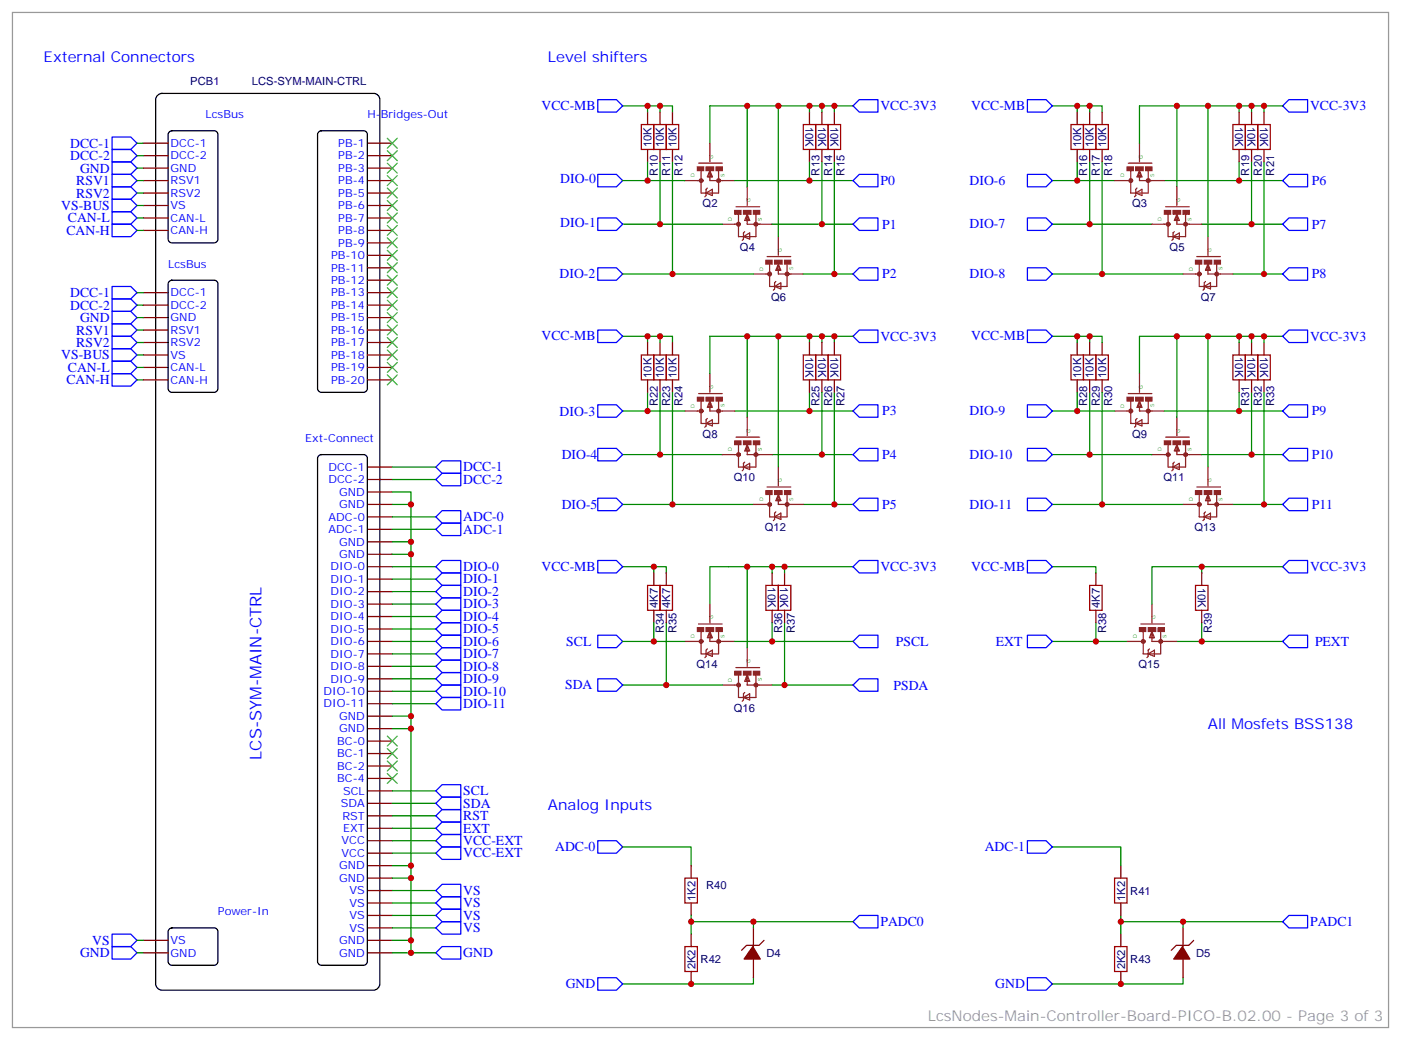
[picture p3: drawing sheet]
<svg xmlns="http://www.w3.org/2000/svg" width="397mm" height="295mm" viewBox="0 0 397 295" stroke-linecap="round" stroke-linejoin="round" font-family="sans-serif">
<g fill="none" stroke="#008700" stroke-width=".35">
<path d="M176.4 30h10.6v1.8M183.4 30v1.8M187 30h3.5v1.8M211.7 30v22.9M220.5 30v37M229.3 30v1.8M232.8 30v1.8M236.4 30v1.8M241.7 30h-40.6v10.6M298.1 30h10.6v1.8M305.2 30v1.8M308.7 30h3.5v1.8"/>
<path d="M333.4 30v22.9M342.2 30v37M351 30v1.8M354.5 30v1.8M358.1 30v1.8M363.4 30h-40.6v10.6M176.4 51.2h17.6M183.4 45.9v5.3M187 45.9v17.6M190.5 45.9v31.7M208.1 51.2h33.6M229.3 45.9v5.3"/>
<path d="M232.8 45.9v17.6M236.4 45.9v31.7M298.1 51.2h17.6M305.2 45.9v5.3M308.7 45.9v17.6M312.2 45.9v31.7M329.8 51.2h33.6M351 45.9v5.3M354.5 45.9v17.6M358.1 45.9v31.7M176.4 63.5h28.2M176.4 77.6h37"/>
<path d="M218.7 63.5h23M227.5 77.6h14.2M298.1 63.5h28.2M298.1 77.6h37M340.4 63.5h23M349.2 77.6h14.2M176.4 95.2h10.6v1.8M183.4 95.2v1.8M187 95.2h3.5v1.8M211.7 95.2v23M220.5 95.2v37.1M229.3 95.2v1.8"/>
<path d="M232.8 95.2v1.8M236.4 95.2v1.8M241.7 95.2h-40.6v10.6M298.1 95.2h10.6v1.8M305.2 95.2v1.8M308.7 95.2h3.5v1.8M333.4 95.2v23M342.2 95.2v37.1M351 95.2v1.8M354.5 95.2v1.8M358.1 95.2v1.8M363.4 95.2h-40.6v10.6"/>
<path d="M176.4 116.4h17.6M183.4 111.1v5.3M187 111.1v17.7M190.5 111.1v31.8M208.1 116.4h33.6M229.3 111.1v5.3M232.8 111.1v17.7M236.4 111.1v31.8M298.1 116.4h17.6M305.2 111.1v5.3M308.7 111.1v17.7M312.2 111.1v31.8"/>
<path d="M329.8 116.4h33.6M351 111.1v5.3M354.5 111.1v17.7M358.1 111.1v31.8M176.4 128.8h28.2M218.7 128.8h23M298.1 128.8h28.2M340.4 128.8h23M176.4 142.9h37M227.5 142.9h14.2M298.1 142.9h37M349.2 142.9h14.2"/>
<path d="M176.4 160.5h12.3v1.8M185.2 176.4v5.3M185.2 160.5v1.8M188.7 176.4v17.6M211.7 160.5v22.9M218.7 160.5v1.8M218.7 176.4v5.3M222.2 160.5v1.8M222.2 176.4v17.6M241.7 160.5h-40.6v10.6M298.1 160.5h12.3v1.8M310.4 176.4v5.3"/>
<path d="M340.4 160.5h-14.1v10.6M340.4 160.5h23M340.4 160.5v1.8M340.4 176.4v5.3M176.4 181.7h17.6M176.4 194h28.2M208.1 181.7h33.6M218.7 194h23M298.1 181.7h21.2M333.4 181.7h30"/>
</g>
<g fill="none" stroke="#00f" stroke-width=".35">
<path d="M169.3 28.2h5.3l1.8 1.8-1.8 1.8h-5.3zM241.7 30l1.7-1.8h5.3v3.6h-5.3zM291 28.2h5.3l1.8 1.8-1.8 1.8h-5.3zM365.1 28.2h5.3v3.6h-5.3l-1.7-1.8zM169.3 49.4h5.3l1.8 1.8-1.8 1.7h-5.3zM241.7 51.2l1.7-1.8h5.3v3.5h-5.3zM291 49.4h5.3l1.8 1.8-1.8 1.7h-5.3zM363.4 51.2l1.7-1.8h5.3v3.5h-5.3zM169.3 61.7h5.3l1.8 1.8-1.8 1.8h-5.3zM169.3 75.8h5.3l1.8 1.8-1.8 1.8h-5.3zM241.7 63.5l1.7-1.8h5.3v3.6h-5.3zM241.7 77.6l1.7-1.8h5.3v3.6h-5.3z"/>
<path d="M291 61.7h5.3l1.8 1.8-1.8 1.8h-5.3zM291 75.8h5.3l1.8 1.8-1.8 1.8h-5.3zM363.4 77.6l1.7-1.8h5.3v3.6h-5.3zM365.1 61.7h5.3v3.6h-5.3l-1.7-1.8zM169.3 93.5h5.3l1.8 1.7-1.8 1.8h-5.3zM243.4 93.5h5.3v3.5h-5.3l-1.7-1.8zM291 93.5h5.3l1.8 1.7-1.8 1.8h-5.3zM365.1 93.5h5.3v3.5h-5.3l-1.7-1.8zM169.3 114.7h5.3l1.8 1.7-1.8 1.8h-5.3zM241.7 116.4l1.7-1.7h5.3v3.5h-5.3zM291 114.7h5.3l1.8 1.7-1.8 1.8h-5.3zM363.4 116.4l1.7-1.7h5.3v3.5h-5.3z"/>
<path d="M169.3 127h5.3l1.8 1.8-1.8 1.7h-5.3zM241.7 128.8l1.7-1.8h5.3v3.5h-5.3zM291 127h5.3l1.8 1.8-1.8 1.7h-5.3zM365.1 127h5.3v3.5h-5.3l-1.7-1.7zM169.3 141.1h5.3l1.8 1.8-1.8 1.7h-5.3zM169.3 158.7h5.3l1.8 1.8-1.8 1.8h-5.3zM241.7 142.9l1.7-1.8h5.3v3.5h-5.3zM243.4 158.7h5.3v3.6h-5.3l-1.7-1.8zM291 141.1h5.3l1.8 1.8-1.8 1.7h-5.3zM291 158.7h5.3l1.8 1.8-1.8 1.8h-5.3zM365.1 158.7h5.3v3.6h-5.3l-1.7-1.8zM365.1 141.1h5.3v3.5h-5.3l-1.7-1.7z"/>
<path d="M169.3 179.9h5.3l1.8 1.8-1.8 1.7h-5.3zM243.4 179.9h5.3v3.5h-5.3l-1.7-1.7zM291 179.9h5.3l1.8 1.8-1.8 1.7h-5.3zM365.1 179.9h5.3v3.5h-5.3l-1.7-1.7zM169.3 192.3h5.3l1.8 1.7-1.8 1.8h-5.3zM241.7 194l1.7-1.7h5.3v3.5h-5.3zM123.5 238.1l1.7-1.7h5.3v3.5h-5.3zM123.5 241.7l1.7-1.8h5.3v3.5h-5.3z"/>
</g>
<g fill="none" stroke="#a10000" stroke-width=".35">
<path d="M181.7 35.3h3.5v7h-3.5zM185.2 35.3h3.5v7h-3.5zM188.7 35.3h3.6v7h-3.6zM227.5 35.3h3.6v7h-3.6zM231.1 35.3h3.5v7h-3.5zM234.6 35.3h3.5v7h-3.5zM303.4 35.3h3.5v7h-3.5zM306.9 35.3h3.5v7h-3.5zM310.4 35.3h3.6v7h-3.6zM349.2 35.3h3.6v7h-3.6zM352.8 35.3h3.5v7h-3.5zM356.3 35.3h3.5v7h-3.5z"/>
<path d="M181.7 100.5h3.5v7.1h-3.5zM185.2 100.5h3.5v7.1h-3.5zM188.7 100.5h3.6v7.1h-3.6zM227.5 100.5h3.6v7.1h-3.6zM231.1 100.5h3.5v7.1h-3.5zM234.6 100.5h3.5v7.1h-3.5zM303.4 100.5h3.5v7.1h-3.5zM306.9 100.5h3.5v7.1h-3.5zM310.4 100.5h3.6v7.1h-3.6zM349.2 100.5h3.6v7.1h-3.6zM352.8 100.5h3.5v7.1h-3.5zM356.3 100.5h3.5v7.1h-3.5z"/>
<path d="M183.4 165.8h3.6v7.1h-3.6zM187 165.8h3.5v7.1h-3.5zM217 165.8h3.5v7.1h-3.5zM220.5 165.8h3.5v7.1h-3.5zM308.7 165.8h3.5v7.1h-3.5zM338.7 165.8h3.5v7.1h-3.5z"/>
</g>
<g fill="none" stroke="#870000" stroke-width=".35">
<path d="M183.4 31.8v3.5M187 31.8v3.5M190.5 31.8v3.5M229.3 31.8v3.5M232.8 31.8v3.5M236.4 31.8v3.5M305.2 31.8v3.5M308.7 31.8v3.5M312.2 31.8v3.5M351 31.8v3.5M354.5 31.8v3.5M358.1 31.8v3.5"/>
<path d="M183.4 42.3v3.6M187 42.3v3.6M190.5 42.3v3.6M229.3 42.3v3.6M232.8 42.3v3.6M236.4 42.3v3.6M305.2 42.3v3.6M308.7 42.3v3.6M312.2 42.3v3.6M351 42.3v3.6M354.5 42.3v3.6M358.1 42.3v3.6"/>
<path d="M183.4 97v3.5M187 97v3.5M190.5 97v3.5M229.3 97v3.5M232.8 97v3.5M236.4 97v3.5M305.2 97v3.5M308.7 97v3.5M312.2 97v3.5M351 97v3.5M354.5 97v3.5M358.1 97v3.5"/>
<path d="M183.4 107.6v3.5M187 107.6v3.5M190.5 107.6v3.5M229.3 107.6v3.5M232.8 107.6v3.5M236.4 107.6v3.5M305.2 107.6v3.5M308.7 107.6v3.5M312.2 107.6v3.5M351 107.6v3.5M354.5 107.6v3.5M358.1 107.6v3.5"/>
<path d="M185.2 162.3v3.5M185.2 172.9v3.5M188.7 162.3v3.5M188.7 172.9v3.5M218.7 162.3v3.5M218.7 172.9v3.5M222.2 162.3v3.5M222.2 172.9v3.5M310.4 162.3v3.5M310.4 172.9v3.5M340.4 162.3v3.5M340.4 172.9v3.5"/>
</g>
<g fill="none" stroke="#8c2424" stroke-width=".71">
<circle cx="198.6" cy="51.2" r=".35"/>
<circle cx="203.6" cy="51.2" r=".35"/>
<circle cx="320.3" cy="51.2" r=".35"/>
<circle cx="325.3" cy="51.2" r=".35"/>
<circle cx="209.2" cy="63.5" r=".35"/>
<circle cx="214.1" cy="63.5" r=".35"/>
<circle cx="218" cy="77.6" r=".35"/>
<circle cx="223" cy="77.6" r=".35"/>
<circle cx="330.9" cy="63.5" r=".35"/>
<circle cx="335.8" cy="63.5" r=".35"/>
<circle cx="339.7" cy="77.6" r=".35"/>
<circle cx="344.7" cy="77.6" r=".35"/>
<circle cx="198.6" cy="116.4" r=".35"/>
<circle cx="203.6" cy="116.4" r=".35"/>
<circle cx="320.3" cy="116.4" r=".35"/>
<circle cx="325.3" cy="116.4" r=".35"/>
<circle cx="209.2" cy="128.8" r=".35"/>
<circle cx="214.1" cy="128.8" r=".35"/>
<circle cx="330.9" cy="128.8" r=".35"/>
<circle cx="335.8" cy="128.8" r=".35"/>
<circle cx="218" cy="142.9" r=".35"/>
<circle cx="223" cy="142.9" r=".35"/>
<circle cx="339.7" cy="142.9" r=".35"/>
<circle cx="344.7" cy="142.9" r=".35"/>
<circle cx="198.6" cy="181.7" r=".35"/>
<circle cx="203.6" cy="181.7" r=".35"/>
<circle cx="209.2" cy="194" r=".35"/>
<circle cx="214.1" cy="194" r=".35"/>
<circle cx="323.9" cy="181.7" r=".35"/>
<circle cx="328.8" cy="181.7" r=".35"/>
</g>
<g fill="#8c2424" stroke="#8c2424" stroke-width=".35">
<path d="M328.1 177.8h1.7v1.1h-1.7z"/>
<path d="M322.8 177.8h1.8v1.1h-1.8z"/>
<path d="M325.3 177.8h2.1v1.1h-2.1z"/>
<path d="M213.4 190.1h1.8v1.1h-1.8z"/>
<path d="M208.1 190.1h1.8v1.1h-1.8z"/>
<path d="M210.6 190.1h2.1v1.1h-2.1z"/>
<path d="M202.8 177.8h1.8v1.1h-1.8z"/>
<path d="M197.6 177.8h1.7v1.1h-1.7z"/>
<path d="M200 177.8h2.1v1.1h-2.1z"/>
<path d="M213.4 59.6h1.8v1.1h-1.8z"/>
<path d="M208.1 59.6h1.8v1.1h-1.8z"/>
<path d="M210.6 59.6h2.1v1.1h-2.1z"/>
<path d="M202.8 47.3h1.8v1h-1.8z"/>
<path d="M197.6 47.3h1.7v1h-1.7z"/>
<path d="M200 47.3h2.1v1h-2.1z"/>
<path d="M222.2 73.7h1.8v1.1h-1.8z"/>
<path d="M217 73.7h1.7v1.1h-1.7z"/>
<path d="M219.4 73.7h2.1v1.1h-2.1z"/>
<path d="M344 73.7h1.7v1.1h-1.7z"/>
<path d="M338.7 73.7h1.7v1.1h-1.7z"/>
<path d="M341.1 73.7h2.2v1.1h-2.2z"/>
<path d="M324.6 47.3h1.7v1h-1.7z"/>
<path d="M319.3 47.3h1.7v1h-1.7z"/>
<path d="M321.7 47.3h2.1v1h-2.1z"/>
<path d="M335.1 59.6h1.8v1.1h-1.8z"/>
<path d="M329.8 59.6h1.8v1.1h-1.8z"/>
<path d="M332.3 59.6h2.1v1.1h-2.1z"/>
<path d="M335.1 124.9h1.8v1h-1.8z"/>
<path d="M329.8 124.9h1.8v1h-1.8z"/>
<path d="M332.3 124.9h2.1v1h-2.1z"/>
<path d="M324.6 112.5h1.7v1.1h-1.7z"/>
<path d="M319.3 112.5h1.7v1.1h-1.7z"/>
<path d="M321.7 112.5h2.1v1.1h-2.1z"/>
<path d="M202.8 112.5h1.8v1.1h-1.8z"/>
<path d="M197.6 112.5h1.7v1.1h-1.7z"/>
<path d="M200 112.5h2.1v1.1h-2.1z"/>
<path d="M213.4 124.9h1.8v1h-1.8z"/>
<path d="M208.1 124.9h1.8v1h-1.8z"/>
<path d="M210.6 124.9h2.1v1h-2.1z"/>
<path d="M222.2 139h1.8v1.1h-1.8z"/>
<path d="M217 139h1.7v1.1h-1.7z"/>
<path d="M219.4 139h2.1v1.1h-2.1z"/>
<path d="M344 139h1.7v1.1h-1.7z"/>
<path d="M338.7 139h1.7v1.1h-1.7z"/>
<path d="M341.1 139h2.2v1.1h-2.2z"/>
</g>
<g fill="none" stroke="#8c2424" stroke-width=".35">
<path d="M194 51.2h4.6M197.9 46.2h6.7M198.6 48.3v6.4h5v-6.4M200 54.7l1.8-1.1v1.8zM200.4 53.3l-.4 .3v1.8l-.3 .3M200.7 50.1l.4-1.4 .3 1.4M201.1 40.6v5.3M201.1 49.7v1.5h7M201.1 48.3l.7 1.8h-1.4zM208.5 58.6h6.7M211.7 52.9v5.3M315.7 51.2h4.6"/>
<path d="M319.6 46.2h6.7M320.3 48.3v6.4h5v-6.4M321.7 54.7l1.8-1.1v1.8zM322.1 53.3l-.4 .3v1.8l-.3 .3M322.4 50.1l.4-1.4 .3 1.4M322.8 49.7v1.5h7M322.8 48.3l.7 1.8h-1.4zM322.8 40.6v5.3M330.2 58.6h6.7M333.4 52.9v5.3M204.6 63.5h4.6M209.2 60.7v6.3h4.9v-6.3"/>
<path d="M210.6 67l1.8-1v1.7zM211 65.6l-.4 .4v1.7l-.3 .4M211.3 62.4l.4-1.4 .3 1.4M211.7 62.1v1.4h7M211.7 60.7l.7 1.7h-1.4zM213.4 77.6h4.6M217.3 72.7h6.7M218 74.8v6.3h5v-6.3M219.8 79.7l-.4 .4v1.7l-.3 .4M220.1 76.6l.4-1.5 .3 1.5M220.5 76.2v1.4h7M220.5 67v5.3"/>
<path d="M220.5 74.8l.7 1.8h-1.4zM326.3 63.5h4.6M330.9 60.7v6.3h4.9v-6.3M332.3 67l1.8-1v1.7zM332.7 65.6l-.4 .4v1.7l-.3 .4M333 62.4l.4-1.4 .3 1.4M333.4 62.1v1.4h7M333.4 60.7l.7 1.7h-1.4zM335.1 77.6h4.6M339 72.7h6.7M339.7 74.8v6.3h5v-6.3M341.5 79.7l-.4 .4v1.7l-.3 .4"/>
<path d="M341.8 76.6l.4-1.5 .3 1.5M342.2 76.2v1.4h7M342.2 74.8l.7 1.8h-1.4zM342.2 67v5.3M219.4 81.1l1.8-1v1.7zM341.1 81.1l1.8-1v1.7zM194 116.4h4.6M197.9 111.5h6.7M198.6 113.6v6.3h5v-6.3M200 119.9l1.8-1v1.7zM200.4 118.5l-.4 .4v1.7l-.3 .4M200.7 115.4l.4-1.5 .3 1.5"/>
<path d="M201.1 105.8v5.3M201.1 115v1.4h7M201.1 113.6l.7 1.8h-1.4zM211.7 118.2v5.3M315.7 116.4h4.6M319.6 111.5h6.7M320.3 113.6v6.3h5v-6.3M321.7 119.9l1.8-1v1.7zM322.1 118.5l-.4 .4v1.7l-.3 .4M322.4 115.4l.4-1.5 .3 1.5M322.8 105.8v5.3M322.8 115v1.4h7"/>
<path d="M322.8 113.6l.7 1.8h-1.4zM333.4 118.2v5.3M204.6 128.8h4.6M208.5 123.8h6.7M209.2 125.9v6.4h4.9v-6.4M210.6 132.3l1.8-1.1v1.8zM211 130.9l-.4 .3v1.8l-.3 .3M211.3 127.7l.4-1.4 .3 1.4M211.7 127.4v1.4h7M211.7 125.9l.7 1.8h-1.4zM217.3 137.9h6.7M220.5 132.3v5.3"/>
<path d="M326.3 128.8h4.6M330.2 123.8h6.7M330.9 125.9v6.4h4.9v-6.4M332.3 132.3l1.8-1.1v1.8zM332.7 130.9l-.4 .3v1.8l-.3 .3M333 127.7l.4-1.4 .3 1.4M333.4 127.4v1.4h7M333.4 125.9l.7 1.8h-1.4zM339 137.9h6.7M342.2 132.3v5.3M213.4 142.9h4.6M218 140.1v6.3h5v-6.3"/>
<path d="M219.4 146.4l1.8-1.1v1.8zM219.8 145l-.4 .3v1.8l-.3 .4M220.1 141.8l.4-1.4 .3 1.4M220.5 141.5v1.4h7M220.5 140.1l.7 1.7h-1.4zM335.1 142.9h4.6M339.7 140.1v6.3h5v-6.3M341.1 146.4l1.8-1.1v1.8zM341.5 145l-.4 .3v1.8l-.3 .4M341.8 141.8l.4-1.4 .3 1.4M342.2 141.5v1.4h7M342.2 140.1l.7 1.7h-1.4z"/>
<path d="M197.9 176.7h6.7M198.6 178.9v6.3h5v-6.3M201.1 178.9l.7 1.7h-1.4zM201.1 171.1v5.3M323.1 176.7h6.7M323.8 178.9v6.3h5v-6.3M326.3 171.1v5.3M326.3 178.9l.7 1.7h-1.4zM194 181.7h4.6M200 185.2l1.8-1.1v1.8zM200.4 183.8l-.4 .3v1.8l-.3 .4M200.7 180.6l.4-1.4 .3 1.4"/>
<path d="M201.1 180.3v1.4h7M204.6 194h4.6M208.5 189.1h6.7M209.2 191.2v6.4h4.9v-6.4M210.6 197.6l1.8-1.1v1.8zM211 196.1l-.4 .4v1.8l-.3 .3M211.3 193l.4-1.4 .3 1.4M211.7 192.6v1.4h7M211.7 183.4v5.3M211.7 191.2l.7 1.8h-1.4zM319.3 181.7h4.5M325.3 185.2l1.7-1.1v1.8z"/>
<path d="M325.6 183.8l-.3 .3v1.8l-.4 .4M326 180.6l.3-1.4 .4 1.4M326.3 180.3v1.4h7.1"/>
</g>
<path d="M44.7 27l1.2-.5h59.9a1.76 1.76 0 0 1 1.8 1.7v250.5a1.89 1.89 0 0 1-1.8 1.8h-59.9a1.89 1.89 0 0 1-1.8-1.8v-250.5z" fill="#fff" stroke="#000" stroke-width=".35"/>
<path d="M47.9 37.5l.8-.5h12l.6 .2 .4 .6v29.9l-.2 .7-.5 .3-12.3 .1-.6-.2-.4-.6-.1-29.9zM90.2 37.5l.8-.5h12l.6 .2 .4 .6 .1 72.3-.3 .6-.8 .4h-12l-.6-.2-.4-.8v-72zM47.9 79.8l.8-.4h12l.6 .2 .4 .5v30l-.2 .6-.5 .4h-12.3l-.6-.2-.4-.5-.1-30zM90.2 129.2l.8-.4h12l.6 .2 .5 .8v142.5l-.3 .7-.8 .4h-12l-.6-.2-.4-.9v-142.5zM47.9 263.3l.8-.5h12l.6 .2 .4 .9v8.4l-.2 .7-.8 .4h-12l-.6-.2-.5-.9v-8.4z" fill="none" stroke="#000" stroke-width=".35"/>
<g fill="none" stroke="#870000" stroke-width=".35">
<path d="M40.6 40.6h7M40.6 44.1h7M40.6 47.6h7M40.6 51.2h7M40.6 54.7h7M40.6 58.2h7M104.1 40.6h7M104.1 44.1h7M104.1 47.6h7M104.1 51.2h7M104.1 54.7h7M104.1 58.2h7"/>
<path d="M40.6 61.7h7M40.6 65.3h7M104.1 61.7h7M104.1 65.3h7M104.1 68.8h7M104.1 72.3h7M104.1 75.8h7M104.1 79.4h7M40.6 97h7M40.6 93.5h7M40.6 90h7M40.6 86.4h7"/>
<path d="M40.6 82.9h7M104.1 97h7M104.1 93.5h7M104.1 90h7M104.1 86.4h7M104.1 82.9h7M40.6 107.6h7M40.6 104.1h7M40.6 100.5h7M104.1 107.6h7M104.1 104.1h7M104.1 100.5h7"/>
<path d="M104.1 132.3h7M104.1 135.8h7M104.1 139.3h7M104.1 142.9h7M104.1 146.4h7M104.1 149.9h7M104.1 153.5h7M104.1 157h7M104.1 160.5h7M104.1 164h7M104.1 167.6h7M104.1 171.1h7"/>
<path d="M104.1 174.6h7M104.1 178.2h7M104.1 181.7h7M104.1 185.2h7M104.1 188.7h7M104.1 192.3h7M104.1 195.8h7M104.1 199.3h7M104.1 202.8h7M104.1 206.4h7M104.1 209.9h7M104.1 213.4h7"/>
<path d="M104.1 217h7M104.1 220.5h7M104.1 224h7M104.1 227.5h7M104.1 231.1h7M104.1 234.6h7M104.1 238.1h7M104.1 241.7h7M104.1 245.2h7M104.1 248.7h7M104.1 252.2h7M104.1 255.8h7"/>
<path d="M104.1 259.3h7M195.8 245.2v3.5M195.8 255.8v3.5M317.5 245.2v3.5M317.5 255.8v3.5M40.6 266.3h7M40.6 269.9h7M104.1 266.3h7M104.1 269.9h7M104.1 262.8h7M195.8 264.6v3.5M195.8 275.2v3.5"/>
<path d="M213.4 262.8v5.3M213.4 271.6v5.3M216.4 266.3l-1.4 1.5h-3.5l-1.4 1.4M317.5 264.6v3.5M317.5 275.2v3.5M335.1 262.8v5.3M335.1 271.6v5.3M338.1 266.3l-1.4 1.5h-3.5l-1.4 1.4"/>
</g>
<g fill="none" stroke="#00f" stroke-width=".35">
<path d="M31.7 38.8h5.3l1.8 1.8-1.8 1.7h-5.3zM31.7 42.3h5.3l1.8 1.8-1.8 1.8h-5.3zM31.7 45.9h5.3l1.8 1.7-1.8 1.8h-5.3zM31.7 49.4h5.3l1.8 1.8-1.8 1.7h-5.3zM31.7 52.9h5.3l1.8 1.8-1.8 1.7h-5.3zM31.7 56.4h5.3l1.8 1.8-1.8 1.8h-5.3zM31.7 60h5.3l1.8 1.7-1.8 1.8h-5.3zM31.7 63.5h5.3l1.8 1.8-1.8 1.7h-5.3zM31.7 81.1h5.3l1.8 1.8-1.8 1.8h-5.3zM31.7 84.7h5.3l1.8 1.7-1.8 1.8h-5.3zM31.7 88.2h5.3l1.8 1.8-1.8 1.7h-5.3zM31.7 98.8h5.3l1.8 1.7-1.8 1.8h-5.3z"/>
<path d="M31.7 95.2h5.3l1.8 1.8-1.8 1.8h-5.3zM31.7 91.7h5.3l1.8 1.8-1.8 1.7h-5.3zM31.7 105.8h5.3l1.8 1.8-1.8 1.8h-5.3zM31.7 102.3h5.3l1.8 1.8-1.8 1.7h-5.3zM123.5 135.8l1.7-1.7h5.3v3.5h-5.3zM123.5 132.3l1.7-1.8h5.3v3.6h-5.3zM123.5 149.9l1.7-1.7h5.3v3.5h-5.3zM123.5 146.4l1.7-1.8h5.3v3.6h-5.3zM123.5 178.2l1.7-1.8h5.3v3.5h-5.3zM123.5 174.6l1.7-1.7h5.3v3.5h-5.3zM123.5 171.1l1.7-1.8h5.3v3.6h-5.3zM123.5 167.6l1.7-1.8h5.3v3.5h-5.3z"/>
<path d="M123.5 164l1.7-1.7h5.3v3.5h-5.3zM123.5 160.5l1.7-1.8h5.3v3.6h-5.3zM123.5 199.3l1.7-1.7h5.3v3.5h-5.3zM123.5 195.8l1.7-1.8h5.3v3.6h-5.3zM123.5 192.3l1.7-1.8h5.3v3.5h-5.3zM123.5 181.7l1.7-1.8h5.3v3.5h-5.3zM125.2 187h5.3v3.5h-5.3l-1.7-1.8zM125.2 183.4h5.3v3.6h-5.3l-1.7-1.8zM123.5 234.6l1.7-1.8h5.3v3.6h-5.3zM123.5 231.1l1.7-1.8h5.3v3.5h-5.3zM123.5 227.5l1.7-1.7h5.3v3.5h-5.3zM125.2 222.2h5.3v3.6h-5.3l-1.7-1.8z"/>
<path d="M169.3 238.1h5.3l1.8 1.8-1.8 1.8h-5.3zM291 238.1h5.3l1.8 1.8-1.8 1.8h-5.3zM125.2 257.5h5.3v3.6h-5.3l-1.7-1.8zM125.2 254h5.3v3.5h-5.3l-1.7-1.7zM125.2 250.5h5.3v3.5h-5.3l-1.7-1.8zM365.1 259.3h5.3v3.5h-5.3l-1.7-1.7zM31.7 268.1h5.3l1.8 1.8-1.8 1.7h-5.3zM31.7 264.6h5.3l1.8 1.7-1.8 1.8h-5.3zM123.5 269.9l1.7-1.8h5.3v3.5h-5.3zM123.5 262.8l1.7-1.7h5.3v3.5h-5.3zM169.3 276.9h5.3l1.8 1.8-1.8 1.8h-5.3zM241.7 261.1l1.7-1.8h5.3v3.5h-5.3z"/>
<path d="M291 276.9h5.3l1.8 1.8-1.8 1.8h-5.3z"/>
</g>
<g fill="none" stroke="#008700" stroke-width=".35">
<path d="M38.8 58.2h1.8M38.8 54.7h1.8M38.8 51.2h1.8M38.8 47.6h1.8M38.8 44.1h1.8M38.8 40.6h1.8M38.8 65.3h1.8M38.8 61.7h1.8M38.8 97h1.8M38.8 90h1.8M38.8 86.4h1.8M38.8 82.9h1.8"/>
<path d="M38.8 93.5h1.8M38.8 104.1h1.8M38.8 107.6h1.8M38.8 100.5h1.8M111.1 139.3h5.3v130.6h7.1M111.1 135.8h12.4M111.1 132.3h12.4M111.1 142.9h5.3M111.1 153.5h5.3M111.1 157h5.3M111.1 149.9h12.4M111.1 146.4h12.4"/>
<path d="M111.1 178.2h12.4M111.1 174.6h12.4M111.1 171.1h12.4M111.1 167.6h12.4M111.1 164h12.4M111.1 160.5h12.4M111.1 199.3h12.4M111.1 195.8h12.4M111.1 192.3h12.4M111.1 188.7h12.4M111.1 185.2h12.4M111.1 181.7h12.4"/>
<path d="M111.1 202.8h5.3M111.1 206.4h5.3M111.1 224h12.4M111.1 227.5h12.4M111.1 231.1h12.4M111.1 234.6h12.4M111.1 238.1h12.4M176.4 239.9h19.4v5.3M298.1 239.9h19.4v5.3M111.1 259.3h12.4M111.1 255.8h12.4M111.1 252.2h12.4"/>
<path d="M111.1 241.7h12.4M111.1 245.2h5.3M111.1 248.7h5.3M195.8 259.3v5.3M317.5 259.3v5.3M38.8 266.3h1.8M38.8 269.9h1.8M111.1 262.8h12.4M111.1 266.3h5.3M111.1 269.9h5.3M195.8 261.1h45.9M213.4 276.9v1.8h-37"/>
<path d="M213.4 261.1v1.7M317.5 261.1h45.9M335.1 276.9v1.8h-37M335.1 261.1v1.7"/>
</g>
<g fill="none" stroke="#3c3" stroke-width=".35">
<path d="M109.7 39.2l2.8 2.8M112.5 39.2l-2.8 2.8M109.7 42.7l2.8 2.8M109.7 46.2l2.8 2.8M109.7 49.7l2.8 2.9M109.7 53.3l2.8 2.8M109.7 56.8l2.8 2.8M112.5 42.7l-2.8 2.8M112.5 46.2l-2.8 2.8M112.5 49.7l-2.8 2.9M112.5 53.3l-2.8 2.8M112.5 56.8l-2.8 2.8"/>
<path d="M109.7 60.3l2.8 2.8M109.7 63.9l2.8 2.8M109.7 67.4l2.8 2.8M109.7 70.9l2.8 2.8M109.7 74.4l2.8 2.9M109.7 78l2.8 2.8M112.5 60.3l-2.8 2.8M112.5 63.9l-2.8 2.8M112.5 67.4l-2.8 2.8M112.5 70.9l-2.8 2.8M112.5 74.4l-2.8 2.9M112.5 78l-2.8 2.8"/>
<path d="M109.7 81.5l2.8 2.8M109.7 85l2.8 2.8M109.7 88.5l2.8 2.9M109.7 92.1l2.8 2.8M109.7 95.6l2.8 2.8M109.7 99.1l2.8 2.9M112.5 81.5l-2.8 2.8M112.5 85l-2.8 2.8M112.5 88.5l-2.8 2.9M112.5 92.1l-2.8 2.8M112.5 95.6l-2.8 2.8M112.5 99.1l-2.8 2.9"/>
<path d="M109.7 102.7l2.8 2.8M109.7 106.2l2.8 2.8M112.5 102.7l-2.8 2.8M112.5 106.2l-2.8 2.8M109.7 219.1l2.8 2.8M109.7 215.5l2.8 2.9M109.7 212l2.8 2.8M109.7 208.5l2.8 2.8M112.5 219.1l-2.8 2.8M112.5 215.5l-2.8 2.9M112.5 212l-2.8 2.8M112.5 208.5l-2.8 2.8"/>
</g>
<path d="M3.5 3.5h389.8v287.5h-389.8z" fill="none" stroke="#999" stroke-width=".35"/>
<path d="M194 248.7h3.6v7.1h-3.6zM315.7 248.7h3.6v7.1h-3.6zM194 268.1h3.6v7.1h-3.6zM315.7 268.1h3.6v7.1h-3.6z" fill="none" stroke="#a10000" stroke-width=".35"/>
<g fill="#870000" stroke="#870000" stroke-width=".35">
<path d="M213.3 268.1l2.1 3.5h-4.6z"/>
<path d="M335 268.1l2.1 3.5h-4.6z"/>
</g>
<g fill="#c00">
<circle cx="310.4" cy="181.7" r=".88"/>
<circle cx="340.4" cy="160.5" r=".88"/>
<circle cx="340.4" cy="181.7" r=".88"/>
<circle cx="185.2" cy="160.5" r=".88"/>
<circle cx="218.7" cy="181.7" r=".88"/>
<circle cx="222.3" cy="160.5" r=".88"/>
<circle cx="218.7" cy="160.5" r=".88"/>
<circle cx="188.7" cy="194" r=".88"/>
<circle cx="222.3" cy="194" r=".88"/>
<circle cx="211.7" cy="30" r=".88"/>
<circle cx="229.3" cy="51.2" r=".88"/>
<circle cx="232.8" cy="30" r=".88"/>
<circle cx="229.3" cy="30" r=".88"/>
<circle cx="232.8" cy="63.5" r=".88"/>
<circle cx="183.4" cy="51.2" r=".88"/>
<circle cx="183.4" cy="30" r=".88"/>
<circle cx="187" cy="63.5" r=".88"/>
<circle cx="187" cy="30" r=".88"/>
<circle cx="236.4" cy="30" r=".88"/>
<circle cx="358.1" cy="30" r=".88"/>
<circle cx="308.7" cy="30" r=".88"/>
<circle cx="308.7" cy="63.5" r=".88"/>
<circle cx="305.2" cy="30" r=".88"/>
<circle cx="305.2" cy="51.2" r=".88"/>
<circle cx="354.5" cy="63.5" r=".88"/>
<circle cx="351" cy="30" r=".88"/>
<circle cx="354.5" cy="30" r=".88"/>
<circle cx="351" cy="51.2" r=".88"/>
<circle cx="333.4" cy="30" r=".88"/>
<circle cx="351" cy="116.4" r=".88"/>
<circle cx="354.5" cy="95.2" r=".88"/>
<circle cx="351" cy="95.2" r=".88"/>
<circle cx="354.5" cy="128.8" r=".88"/>
<circle cx="305.2" cy="116.4" r=".88"/>
<circle cx="305.2" cy="95.2" r=".88"/>
<circle cx="308.7" cy="128.8" r=".88"/>
<circle cx="308.7" cy="95.2" r=".88"/>
<circle cx="358.1" cy="95.2" r=".88"/>
<circle cx="236.4" cy="95.2" r=".88"/>
<circle cx="187" cy="95.2" r=".88"/>
<circle cx="187" cy="128.8" r=".88"/>
<circle cx="183.4" cy="95.2" r=".88"/>
<circle cx="183.4" cy="116.4" r=".88"/>
<circle cx="232.8" cy="128.8" r=".88"/>
<circle cx="229.3" cy="95.2" r=".88"/>
<circle cx="232.8" cy="95.2" r=".88"/>
<circle cx="229.3" cy="116.4" r=".88"/>
<circle cx="211.7" cy="95.2" r=".88"/>
<circle cx="211.7" cy="160.5" r=".88"/>
<circle cx="185.2" cy="181.7" r=".88"/>
<circle cx="312.2" cy="77.6" r=".88"/>
<circle cx="190.5" cy="77.6" r=".88"/>
<circle cx="190.5" cy="142.9" r=".88"/>
<circle cx="312.2" cy="142.9" r=".88"/>
<circle cx="236.4" cy="77.6" r=".88"/>
<circle cx="220.5" cy="30" r=".88"/>
<circle cx="358.1" cy="77.6" r=".88"/>
<circle cx="342.2" cy="30" r=".88"/>
<circle cx="358.1" cy="142.9" r=".88"/>
<circle cx="333.4" cy="95.2" r=".88"/>
<circle cx="342.2" cy="95.2" r=".88"/>
<circle cx="236.4" cy="142.9" r=".88"/>
<circle cx="220.5" cy="95.2" r=".88"/>
<circle cx="116.4" cy="142.9" r=".88"/>
<circle cx="116.4" cy="153.5" r=".88"/>
<circle cx="116.4" cy="157" r=".88"/>
<circle cx="116.4" cy="202.8" r=".88"/>
<circle cx="116.4" cy="206.4" r=".88"/>
<circle cx="116.4" cy="245.2" r=".88"/>
<circle cx="116.4" cy="248.7" r=".88"/>
<circle cx="116.4" cy="266.3" r=".88"/>
<circle cx="116.4" cy="269.9" r=".88"/>
<circle cx="195.8" cy="261.1" r=".88"/>
<circle cx="317.5" cy="261.1" r=".88"/>
<circle cx="195.8" cy="278.7" r=".88"/>
<circle cx="213.4" cy="261.1" r=".88"/>
<circle cx="335.1" cy="261.1" r=".88"/>
<circle cx="317.5" cy="278.7" r=".88"/>
</g>
<text font-size="4.6" fill="#00f" x="74.1" y="215.2" transform="rotate(-90 74.1 215.2)">LCS-SYM-MAIN-CTRL</text>
<g font-size="4.2" fill="#00f">
<text x="12.3" y="17.6">External Connectors</text>
<text x="155.2" y="17.6">Level shifters</text>
<text x="342.2" y="206.4">All Mosfets BSS138</text>
<text x="155.2" y="229.3">Analog Inputs</text>
</g>
<text font-size="4.2" fill="#999" x="262.8" y="289.3">LcsNodes-Main-Controller-Board-PICO-B.02.00 - Page 3 of 3</text>
<g font-size="3.9" fill="#00f">
<text x="153.4" y="31.2">VCC-MB</text>
<text x="249.4" y="31.2">VCC-3V3</text>
<text x="275.1" y="31.2">VCC-MB</text>
<text x="371.1" y="31.2">VCC-3V3</text>
<text x="19.9" y="41.8">DCC-1</text>
<text x="19.9" y="45.4">DCC-2</text>
<text x="21.6" y="52.4">RSV1</text>
<text x="22.7" y="48.9">GND</text>
<text x="158.7" y="51.9">DIO-0</text>
<text x="249.4" y="52.4">P0</text>
<text x="274.7" y="52.3">DIO-6</text>
<text x="371.6" y="52.4">P6</text>
<text x="17.3" y="59.5">VS-BUS</text>
<text x="21.6" y="56">RSV2</text>
<text x="19.2" y="63">CAN-L</text>
<text x="158.7" y="64.3">DIO-1</text>
<text x="249.9" y="64.7">P1</text>
<text x="274.7" y="64.7">DIO-7</text>
<text x="371.6" y="64.7">P7</text>
<text x="18.8" y="66.5">CAN-H</text>
<text x="158.5" y="78.9">DIO-2</text>
<text x="249.9" y="78.9">P2</text>
<text x="274.7" y="78.8">DIO-8</text>
<text x="371.6" y="78.9">P8</text>
<text x="19.9" y="84.2">DCC-1</text>
<text x="19.9" y="87.7">DCC-2</text>
<text x="21.6" y="94.8">RSV1</text>
<text x="22.7" y="91.2">GND</text>
<text x="17.3" y="101.8">VS-BUS</text>
<text x="21.6" y="98.3">RSV2</text>
<text x="153.4" y="96.4">VCC-MB</text>
<text x="249.4" y="96.5">VCC-3V3</text>
<text x="275.1" y="96.4">VCC-MB</text>
<text x="371.1" y="96.5">VCC-3V3</text>
<text x="19.2" y="105.3">CAN-L</text>
<text x="18.8" y="108.9">CAN-H</text>
<text x="158.5" y="117.7">DIO-3</text>
<text x="249.9" y="117.7">P3</text>
<text x="274.7" y="117.6">DIO-9</text>
<text x="371.6" y="117.7">P9</text>
<text x="159.1" y="130">DIO-4</text>
<text x="249.9" y="130">P4</text>
<text x="274.7" y="129.9">DIO-10</text>
<text x="371.6" y="130">P10</text>
<text x="131.2" y="137">DCC-2</text>
<text x="131.2" y="133.5">DCC-1</text>
<text x="131.2" y="147.6">ADC-0</text>
<text x="159.1" y="144.1">DIO-5</text>
<text x="249.9" y="144.1">P5</text>
<text x="274.7" y="144">DIO-11</text>
<text x="371.6" y="144.1">P11</text>
<text x="131.2" y="151.2">ADC-1</text>
<text x="131.2" y="161.7">DIO-0</text>
<text x="153.4" y="161.7">VCC-MB</text>
<text x="249.4" y="161.8">VCC-3V3</text>
<text x="275.1" y="161.7">VCC-MB</text>
<text x="371.1" y="161.8">VCC-3V3</text>
<text x="131.2" y="165.3">DIO-1</text>
<text x="131.2" y="172.3">DIO-3</text>
<text x="131.2" y="168.8">DIO-2</text>
<text x="131.2" y="179.4">DIO-5</text>
<text x="131.2" y="175.8">DIO-4</text>
<text x="131.2" y="182.9">DIO-6</text>
<text x="160.4" y="182.9">SCL</text>
<text x="253.8" y="183">PSCL</text>
<text x="282.1" y="183">EXT</text>
<text x="372.5" y="182.9">PEXT</text>
<text x="131.2" y="190">DIO-8</text>
<text x="131.2" y="186.4">DIO-7</text>
<text x="131.2" y="197">DIO-10</text>
<text x="131.2" y="193.5">DIO-9</text>
<text x="160.1" y="195.3">SDA</text>
<text x="253.1" y="195.3">PSDA</text>
<text x="131.2" y="200.5">DIO-11</text>
<text x="131.2" y="225.2">SCL</text>
<text x="131.2" y="232.3">RST</text>
<text x="131.2" y="228.8">SDA</text>
<text x="131.2" y="239.3">VCC-EXT</text>
<text x="131.2" y="235.8">EXT</text>
<text x="131.2" y="242.9">VCC-EXT</text>
<text x="157.3" y="241.1">ADC-0</text>
<text x="279" y="241.1">ADC-1</text>
<text x="131.2" y="257">VS</text>
<text x="131.2" y="253.5">VS</text>
<text x="131.2" y="260.5">VS</text>
<text x="249.4" y="262.4">PADC0</text>
<text x="371.1" y="262.4">PADC1</text>
<text x="26.1" y="267.6">VS</text>
<text x="131.2" y="264">VS</text>
<text x="22.7" y="271.1">GND</text>
<text x="131.2" y="271.2">GND</text>
<text x="160.2" y="280">GND</text>
<text x="282" y="280">GND</text>
</g>
<g font-size="3.2" fill="#000080">
<text x="53.9" y="24">PCB1</text>
<text x="71.4" y="24">LCS-SYM-MAIN-CTRL</text>
<text x="228.2" y="35.9" transform="rotate(90 228.2 35.9)">10K</text>
<text x="231.7" y="35.9" transform="rotate(90 231.7 35.9)">10K</text>
<text x="235.3" y="35.9" transform="rotate(90 235.3 35.9)">10K</text>
<text x="349.9" y="35.9" transform="rotate(90 349.9 35.9)">10K</text>
<text x="353.4" y="35.9" transform="rotate(90 353.4 35.9)">10K</text>
<text x="357" y="35.9" transform="rotate(90 357 35.9)">10K</text>
<text x="184.5" y="41.7" transform="rotate(-90 184.5 41.7)">10K</text>
<text x="188.1" y="41.7" transform="rotate(-90 188.1 41.7)">10K</text>
<text x="191.6" y="41.7" transform="rotate(-90 191.6 41.7)">10K</text>
<text x="306.3" y="41.7" transform="rotate(-90 306.3 41.7)">10K</text>
<text x="309.8" y="41.7" transform="rotate(-90 309.8 41.7)">10K</text>
<text x="313.3" y="41.7" transform="rotate(-90 313.3 41.7)">10K</text>
<text x="186.3" y="49.7" transform="rotate(-90 186.3 49.7)">R10</text>
<text x="189.8" y="49.7" transform="rotate(-90 189.8 49.7)">R11</text>
<text x="193.4" y="49.7" transform="rotate(-90 193.4 49.7)">R12</text>
<text x="232.2" y="49.7" transform="rotate(-90 232.2 49.7)">R13</text>
<text x="235.7" y="49.7" transform="rotate(-90 235.7 49.7)">R14</text>
<text x="239.2" y="49.7" transform="rotate(-90 239.2 49.7)">R15</text>
<text x="308" y="49.7" transform="rotate(-90 308 49.7)">R16</text>
<text x="311.5" y="49.7" transform="rotate(-90 311.5 49.7)">R17</text>
<text x="315.1" y="49.7" transform="rotate(-90 315.1 49.7)">R18</text>
<text x="353.9" y="49.7" transform="rotate(-90 353.9 49.7)">R19</text>
<text x="357.4" y="49.7" transform="rotate(-90 357.4 49.7)">R20</text>
<text x="360.9" y="49.7" transform="rotate(-90 360.9 49.7)">R21</text>
<text x="199" y="58.7">Q2</text>
<text x="320.7" y="58.7">Q3</text>
<text x="209.6" y="71">Q4</text>
<text x="331.3" y="71">Q5</text>
<text x="218.4" y="85.1">Q6</text>
<text x="340.2" y="85.1">Q7</text>
<text x="228.2" y="101.1" transform="rotate(90 228.2 101.1)">10K</text>
<text x="231.7" y="101.1" transform="rotate(90 231.7 101.1)">10K</text>
<text x="235.3" y="101.1" transform="rotate(90 235.3 101.1)">10K</text>
<text x="349.9" y="101.1" transform="rotate(90 349.9 101.1)">10K</text>
<text x="353.4" y="101.1" transform="rotate(90 353.4 101.1)">10K</text>
<text x="357" y="101.1" transform="rotate(90 357 101.1)">10K</text>
<text x="184.5" y="107" transform="rotate(-90 184.5 107)">10K</text>
<text x="188.1" y="107" transform="rotate(-90 188.1 107)">10K</text>
<text x="191.6" y="107" transform="rotate(-90 191.6 107)">10K</text>
<text x="306.3" y="107" transform="rotate(-90 306.3 107)">10K</text>
<text x="309.8" y="107" transform="rotate(-90 309.8 107)">10K</text>
<text x="313.3" y="107" transform="rotate(-90 313.3 107)">10K</text>
<text x="186.3" y="115" transform="rotate(-90 186.3 115)">R22</text>
<text x="189.8" y="115" transform="rotate(-90 189.8 115)">R23</text>
<text x="193.4" y="115" transform="rotate(-90 193.4 115)">R24</text>
<text x="232.2" y="115" transform="rotate(-90 232.2 115)">R25</text>
<text x="235.7" y="115" transform="rotate(-90 235.7 115)">R26</text>
<text x="239.2" y="115" transform="rotate(-90 239.2 115)">R27</text>
<text x="308" y="115" transform="rotate(-90 308 115)">R28</text>
<text x="311.5" y="115" transform="rotate(-90 311.5 115)">R29</text>
<text x="315.1" y="115" transform="rotate(-90 315.1 115)">R30</text>
<text x="353.9" y="115" transform="rotate(-90 353.9 115)">R31</text>
<text x="357.4" y="115" transform="rotate(-90 357.4 115)">R32</text>
<text x="360.9" y="115" transform="rotate(-90 360.9 115)">R33</text>
<text x="199" y="123.9">Q8</text>
<text x="320.7" y="123.9">Q9</text>
<text x="207.9" y="136.3">Q10</text>
<text x="329.6" y="136.3">Q11</text>
<text x="216.7" y="150.4">Q12</text>
<text x="338.4" y="150.4">Q13</text>
<text x="217.5" y="166.4" transform="rotate(90 217.5 166.4)">10K</text>
<text x="221" y="166.4" transform="rotate(90 221 166.4)">10K</text>
<text x="339.3" y="166.4" transform="rotate(90 339.3 166.4)">10K</text>
<text x="186.3" y="172.3" transform="rotate(-90 186.3 172.3)">4K7</text>
<text x="189.8" y="172.3" transform="rotate(-90 189.8 172.3)">4K7</text>
<text x="311.6" y="172.3" transform="rotate(-90 311.6 172.3)">4K7</text>
<text x="188.1" y="179.4" transform="rotate(-90 188.1 179.4)">R34</text>
<text x="191.6" y="179.4" transform="rotate(-90 191.6 179.4)">R35</text>
<text x="221.6" y="179.4" transform="rotate(-90 221.6 179.4)">R36</text>
<text x="225.1" y="179.4" transform="rotate(-90 225.1 179.4)">R37</text>
<text x="313.3" y="179.4" transform="rotate(-90 313.3 179.4)">R38</text>
<text x="343.3" y="179.4" transform="rotate(-90 343.3 179.4)">R39</text>
<text x="197.3" y="189.2">Q14</text>
<text x="322.5" y="189.2">Q15</text>
<text x="207.9" y="201.6">Q16</text>
<text x="200" y="251.7">R40</text>
<text x="197" y="255.2" transform="rotate(-90 197 255.2)">1K2</text>
<text x="318.7" y="255.2" transform="rotate(-90 318.7 255.2)">1K2</text>
<text x="320.2" y="253.4">R41</text>
<text x="197" y="274.6" transform="rotate(-90 197 274.6)">2K2</text>
<text x="198.5" y="272.8">R42</text>
<text x="217.1" y="271">D4</text>
<text x="318.7" y="274.6" transform="rotate(-90 318.7 274.6)">2K2</text>
<text x="320.2" y="272.8">R43</text>
<text x="338.8" y="271">D5</text>
</g>
<g font-size="3.2" fill="#00f">
<text x="58.2" y="33.5">LcsBus</text>
<text x="104.1" y="33.5">H-Bridges-Out</text>
<text x="48.3" y="41.6">DCC-1</text>
<text x="95.8" y="41.6">PB-1</text>
<text x="48.3" y="45.2">DCC-2</text>
<text x="95.8" y="45.2">PB-2</text>
<text x="48.3" y="48.7">GND</text>
<text x="48.3" y="52.2">RSV1</text>
<text x="95.8" y="52.2">PB-4</text>
<text x="95.8" y="48.7">PB-3</text>
<text x="48.3" y="55.7">RSV2</text>
<text x="48.3" y="59.3">VS</text>
<text x="95.8" y="59.3">PB-6</text>
<text x="95.8" y="55.7">PB-5</text>
<text x="48.3" y="62.8">CAN-L</text>
<text x="95.8" y="62.8">PB-7</text>
<text x="48.3" y="66.3">CAN-H</text>
<text x="95.8" y="66.3">PB-8</text>
<text x="95.8" y="69.8">PB-9</text>
<text x="47.6" y="75.8">LcsBus</text>
<text x="93.8" y="73.4">PB-10</text>
<text x="93.8" y="76.9">PB-11</text>
<text x="48.3" y="84">DCC-1</text>
<text x="93.8" y="80.4">PB-12</text>
<text x="93.8" y="84">PB-13</text>
<text x="48.3" y="87.5">DCC-2</text>
<text x="93.8" y="87.5">PB-14</text>
<text x="48.3" y="94.5">RSV1</text>
<text x="48.3" y="91">GND</text>
<text x="93.8" y="91">PB-15</text>
<text x="93.8" y="94.5">PB-16</text>
<text x="48.3" y="101.6">VS</text>
<text x="48.3" y="98.1">RSV2</text>
<text x="93.8" y="101.6">PB-18</text>
<text x="93.8" y="98.1">PB-17</text>
<text x="48.3" y="105.1">CAN-L</text>
<text x="93.8" y="105.1">PB-19</text>
<text x="48.3" y="108.7">CAN-H</text>
<text x="93.8" y="108.7">PB-20</text>
<text x="86.4" y="125.2">Ext-Connect</text>
<text x="93" y="133.3">DCC-1</text>
<text x="93" y="136.9">DCC-2</text>
<text x="96.1" y="140.4">GND</text>
<text x="96.1" y="143.9">GND</text>
<text x="93.1" y="147.5">ADC-0</text>
<text x="93.1" y="151">ADC-1</text>
<text x="96.1" y="154.5">GND</text>
<text x="93.6" y="161.6">DIO-0</text>
<text x="96.1" y="158">GND</text>
<text x="93.6" y="165.1">DIO-1</text>
<text x="93.6" y="168.6">DIO-2</text>
<text x="93.6" y="172.2">DIO-3</text>
<text x="93.6" y="175.7">DIO-4</text>
<text x="93.6" y="179.2">DIO-5</text>
<text x="93.6" y="182.7">DIO-6</text>
<text x="93.6" y="186.3">DIO-7</text>
<text x="93.6" y="189.8">DIO-8</text>
<text x="91.6" y="196.8">DIO-10</text>
<text x="93.6" y="193.3">DIO-9</text>
<text x="91.6" y="200.4">DIO-11</text>
<text x="96.1" y="203.9">GND</text>
<text x="96.1" y="207.4">GND</text>
<text x="95.5" y="211">BC-0</text>
<text x="95.5" y="214.5">BC-1</text>
<text x="95.5" y="218">BC-2</text>
<text x="95.5" y="221.5">BC-4</text>
<text x="97.2" y="225.1">SCL</text>
<text x="96.6" y="228.6">SDA</text>
<text x="97" y="232.1">RST</text>
<text x="96.8" y="239.2">VCC</text>
<text x="97.2" y="235.7">EXT</text>
<text x="96.8" y="242.7">VCC</text>
<text x="96.1" y="246.2">GND</text>
<text x="96.1" y="249.8">GND</text>
<text x="99" y="253.3">VS</text>
<text x="99" y="256.8">VS</text>
<text x="61.7" y="259.3">Pow</text>
<text x="68.2" y="259.3">er-In</text>
<text x="99" y="260.3">VS</text>
<text x="99" y="263.9">VS</text>
<text x="48.3" y="267.4">VS</text>
<text x="96.1" y="267.4">GND</text>
<text x="48.3" y="270.9">GND</text>
<text x="96.1" y="270.9">GND</text>
</g>
<g font-size="1.4" fill="#238d23">
<text x="202.1" y="44.9" transform="rotate(-90 202.1 44.9)">G</text>
<text x="323.8" y="44.9" transform="rotate(-90 323.8 44.9)">G</text>
<text x="196.8" y="50.2" transform="rotate(-90 196.8 50.2)">D</text>
<text x="205.2" y="50.1" transform="rotate(-90 205.2 50.1)">S</text>
<text x="318.5" y="50.2" transform="rotate(-90 318.5 50.2)">D</text>
<text x="326.9" y="50.1" transform="rotate(-90 326.9 50.1)">S</text>
<text x="212.6" y="57.3" transform="rotate(-90 212.6 57.3)">G</text>
<text x="334.4" y="57.3" transform="rotate(-90 334.4 57.3)">G</text>
<text x="207.4" y="62.6" transform="rotate(-90 207.4 62.6)">D</text>
<text x="215.8" y="62.5" transform="rotate(-90 215.8 62.5)">S</text>
<text x="329.1" y="62.6" transform="rotate(-90 329.1 62.6)">D</text>
<text x="337.5" y="62.5" transform="rotate(-90 337.5 62.5)">S</text>
<text x="221.5" y="71.4" transform="rotate(-90 221.5 71.4)">G</text>
<text x="343.2" y="71.4" transform="rotate(-90 343.2 71.4)">G</text>
<text x="216.2" y="76.7" transform="rotate(-90 216.2 76.7)">D</text>
<text x="224.6" y="76.6" transform="rotate(-90 224.6 76.6)">S</text>
<text x="337.9" y="76.7" transform="rotate(-90 337.9 76.7)">D</text>
<text x="346.4" y="76.6" transform="rotate(-90 346.4 76.6)">S</text>
<text x="202.1" y="110.2" transform="rotate(-90 202.1 110.2)">G</text>
<text x="323.8" y="110.2" transform="rotate(-90 323.8 110.2)">G</text>
<text x="196.8" y="115.5" transform="rotate(-90 196.8 115.5)">D</text>
<text x="205.2" y="115.4" transform="rotate(-90 205.2 115.4)">S</text>
<text x="318.5" y="115.5" transform="rotate(-90 318.5 115.5)">D</text>
<text x="326.9" y="115.4" transform="rotate(-90 326.9 115.4)">S</text>
<text x="212.6" y="122.5" transform="rotate(-90 212.6 122.5)">G</text>
<text x="334.4" y="122.5" transform="rotate(-90 334.4 122.5)">G</text>
<text x="207.4" y="127.8" transform="rotate(-90 207.4 127.8)">D</text>
<text x="215.8" y="127.7" transform="rotate(-90 215.8 127.7)">S</text>
<text x="329.1" y="127.8" transform="rotate(-90 329.1 127.8)">D</text>
<text x="337.5" y="127.7" transform="rotate(-90 337.5 127.7)">S</text>
<text x="221.5" y="136.6" transform="rotate(-90 221.5 136.6)">G</text>
<text x="343.2" y="136.6" transform="rotate(-90 343.2 136.6)">G</text>
<text x="216.2" y="141.9" transform="rotate(-90 216.2 141.9)">D</text>
<text x="224.6" y="141.8" transform="rotate(-90 224.6 141.8)">S</text>
<text x="337.9" y="141.9" transform="rotate(-90 337.9 141.9)">D</text>
<text x="346.4" y="141.8" transform="rotate(-90 346.4 141.8)">S</text>
<text x="202.1" y="175.4" transform="rotate(-90 202.1 175.4)">G</text>
<text x="327.3" y="175.4" transform="rotate(-90 327.3 175.4)">G</text>
<text x="196.8" y="180.7" transform="rotate(-90 196.8 180.7)">D</text>
<text x="205.2" y="180.6" transform="rotate(-90 205.2 180.6)">S</text>
<text x="322" y="180.7" transform="rotate(-90 322 180.7)">D</text>
<text x="330.5" y="180.6" transform="rotate(-90 330.5 180.6)">S</text>
<text x="212.6" y="187.8" transform="rotate(-90 212.6 187.8)">G</text>
<text x="207.4" y="193.1" transform="rotate(-90 207.4 193.1)">D</text>
<text x="215.8" y="193" transform="rotate(-90 215.8 193)">S</text>
</g>
</svg>
